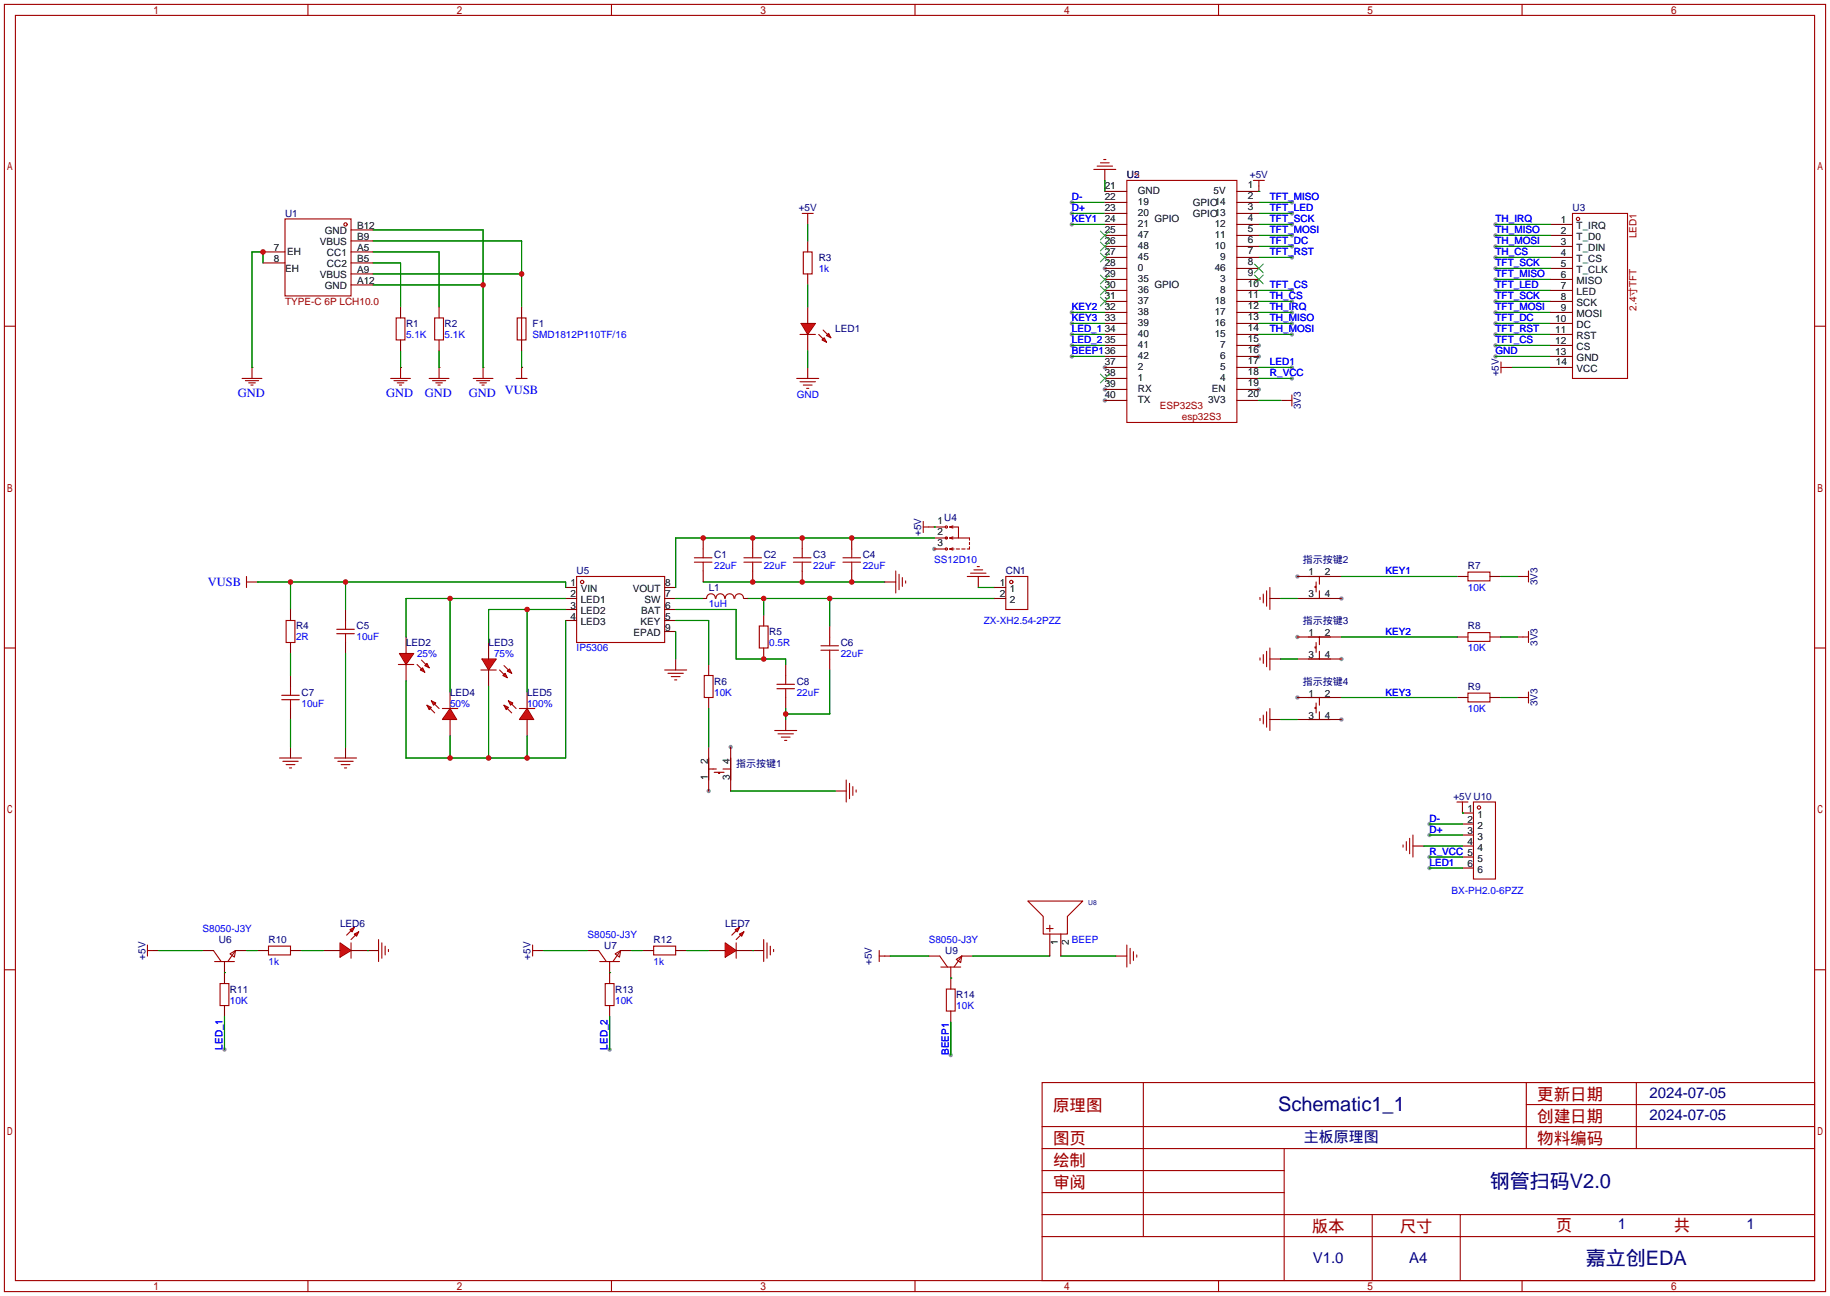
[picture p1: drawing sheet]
<svg xmlns="http://www.w3.org/2000/svg" width="422mm" height="299mm" viewBox="0 0 422 299" stroke-linecap="round" stroke-linejoin="round" font-family="sans-serif">
<g fill="#999">
<circle cx="215.6" cy="126.7" r=".51"/>
<circle cx="299.5" cy="133.1" r=".51"/>
<circle cx="309.6" cy="138.2" r=".51"/>
<circle cx="299.5" cy="147.1" r=".51"/>
<circle cx="309.6" cy="152.1" r=".51"/>
<circle cx="299.5" cy="161" r=".51"/>
<circle cx="309.6" cy="166.1" r=".51"/>
<circle cx="290.6" cy="79.8" r=".51"/>
<circle cx="290.6" cy="82.3" r=".51"/>
<circle cx="290.6" cy="89.9" r=".51"/>
<circle cx="255" cy="62" r=".51"/>
<circle cx="255" cy="84.8" r=".51"/>
<circle cx="255" cy="89.9" r=".51"/>
<circle cx="255" cy="92.5" r=".51"/>
<circle cx="163.6" cy="182.6" r=".51"/>
<circle cx="168.7" cy="172.5" r=".51"/>
<circle cx="345.2" cy="64.5" r=".51"/>
<circle cx="345.2" cy="67.1" r=".51"/>
<circle cx="345.2" cy="69.6" r=".51"/>
<circle cx="345.2" cy="72.1" r=".51"/>
<circle cx="345.2" cy="74.7" r=".51"/>
<circle cx="345.2" cy="77.2" r=".51"/>
<circle cx="345.2" cy="79.8" r=".51"/>
<circle cx="345.2" cy="82.3" r=".51"/>
<circle cx="247.4" cy="46.7" r=".51"/>
<circle cx="247.4" cy="49.3" r=".51"/>
<circle cx="298.2" cy="56.9" r=".51"/>
<circle cx="298.2" cy="54.4" r=".51"/>
<circle cx="298.2" cy="51.8" r=".51"/>
<circle cx="298.2" cy="49.3" r=".51"/>
<circle cx="298.2" cy="46.7" r=".51"/>
<circle cx="298.2" cy="59.4" r=".51"/>
<circle cx="140.7" cy="242.3" r=".51"/>
<circle cx="51.8" cy="242.3" r=".51"/>
<circle cx="247.4" cy="51.8" r=".51"/>
<circle cx="329.9" cy="197.9" r=".51"/>
<circle cx="329.9" cy="200.4" r=".51"/>
<circle cx="329.9" cy="190.2" r=".51"/>
<circle cx="329.9" cy="192.8" r=".51"/>
<circle cx="219.5" cy="243.6" r=".51"/>
<circle cx="298.2" cy="67.1" r=".51"/>
<circle cx="298.2" cy="87.4" r=".51"/>
<circle cx="298.2" cy="84.8" r=".51"/>
<circle cx="247.4" cy="77.2" r=".51"/>
<circle cx="247.4" cy="82.3" r=".51"/>
<circle cx="247.4" cy="79.8" r=".51"/>
<circle cx="247.4" cy="72.1" r=".51"/>
<circle cx="247.4" cy="74.7" r=".51"/>
<circle cx="345.2" cy="59.4" r=".51"/>
<circle cx="298.2" cy="69.6" r=".51"/>
<circle cx="345.2" cy="62" r=".51"/>
<circle cx="345.2" cy="54.4" r=".51"/>
<circle cx="345.2" cy="56.9" r=".51"/>
<circle cx="345.2" cy="51.8" r=".51"/>
<circle cx="298.2" cy="72.1" r=".51"/>
<circle cx="298.2" cy="74.7" r=".51"/>
<circle cx="298.2" cy="77.2" r=".51"/>
</g>
<g fill="none" stroke="#a10000" stroke-width=".25">
<path d="M1 1h420.4v297.2h-420.4zM3.6 3.6h415.2v292.1h-415.2zM71.1 1v2.6M141.1 1v2.6M211.2 1v2.6M281.3 1v2.6M351.3 1v2.6M1 75.3h2.6M418.8 75.3h2.6M56.9 134.4h2.5M56.9 133.1v2.5M133.1 133.1h20.3v15.2h-20.3z"/>
<path d="M1 149.6h2.6M67.1 158.5v2M77.7 146.3h4.1M77.7 145.3h4.1M79.8 143.3v2M79.8 146.3v2M91.9 153.4h3.6M162.6 156h2v5h-2zM179.3 159h4.1M179.3 158h4.1M181.4 156v2M181.4 159v2"/>
<path d="M418.8 149.6h2.6M65 161.5h4.1M65 160.5h4.1M67.1 161.5v2.1M1 223.9h2.6M418.8 223.9h2.6M240.5 249.9h178.3v45.8h-178.3zM263.9 249.9v35.6M352.3 249.9v15.3M352.3 255h66.5M377.7 249.9v15.3M240.5 270.3h55.9"/>
<path d="M240.5 265.2h178.3M240.5 275.3h55.9M240.5 260.1h178.3M296.4 265.2v30.5M71.1 295.7v2.5M141.1 295.7v2.5M211.2 295.7v2.5M240.5 285.5h178.3M240.5 280.4h178.3M281.3 295.7v2.5M316.7 280.4v15.3M337.1 280.4v15.3"/>
<path d="M351.3 295.7v2.5"/>
<circle cx="134.4" cy="134.4" r=".38"/>
</g>
<path d="M345.2 64.5h12.7M345.2 67.1h12.7M345.2 69.6h12.7M345.2 72.1h12.7M345.2 74.7h12.7M345.2 77.2h12.7M345.2 79.8h12.7M345.2 82.3h12.7M349 84.8h8.9M59.4 134.4h71.2v1.2M67.1 134.4v6.3M79.8 134.4v6.3" fill="none" stroke="#008700" stroke-width=".25"/>
<g fill="none" stroke="#870000" stroke-width=".25">
<path d="M59.4 134.4h.1M130.6 135.6h2.5M130.6 138.2h2.5M153.4 135.6h2.6M153.4 138.2h2.6M67.1 156v2.5M79.8 140.7v2.6M79.8 148.3v2.6M130.6 140.7h2.5M130.6 143.3h2.5M153.4 140.7h2.6M153.4 143.3h2.6"/>
<path d="M153.4 145.8h2.6M163.6 153.4v2.6M181.4 153.4v2.6M67.1 163.6v2.5M163.6 161v2.6M181.4 161v2.6"/>
</g>
<g fill="#f00" stroke="#a10000" stroke-width=".25">
<path d="M92.2 150.9h3.3l-1.8 2.5z"/>
<path d="M98.6 153.2l.5 1-1.1-.5z"/>
<path d="M97 154.7l.5-.5 .5 1z"/>
</g>
<path d="M96.3 153.4l1 1M97.3 152.4l1 1M102.1 163.6h3.6" fill="none" stroke="#a10000" stroke-width=".25"/>
<path d="M93.7 147.1v3.8M93.7 153.4v3.8" fill="none" stroke="#870000" stroke-width=".25"/>
<g fill="#f00" stroke="#a10000" stroke-width=".25">
<path d="M103.9 163.6l1.5 2.5h-3.3z"/>
<path d="M98.6 162.8l1 .5-.5 .5z"/>
<path d="M99.6 161.8l1 .5-.5 .5z"/>
</g>
<path d="M111 154.7h3.6M99.3 163.6l1 1M100.3 162.6l1 1" fill="none" stroke="#a10000" stroke-width=".25"/>
<path d="M103.9 159.8v3.8M103.9 166.1v3.8" fill="none" stroke="#870000" stroke-width=".25"/>
<g fill="#f00" stroke="#a10000" stroke-width=".25">
<path d="M111.3 152.1h3.3l-1.8 2.6z"/>
<path d="M117.6 154.4l.5 1-1-.5z"/>
<path d="M116.1 156l.5-.6 .5 1.1z"/>
</g>
<path d="M115.3 154.7l1 1M116.3 153.7l1 1M119.9 163.6h3.5" fill="none" stroke="#a10000" stroke-width=".25"/>
<path d="M112.8 148.3v3.8M112.8 154.7v3.8" fill="none" stroke="#870000" stroke-width=".25"/>
<g fill="#f00" stroke="#a10000" stroke-width=".25">
<path d="M121.7 163.6l1.5 2.5h-3.3z"/>
<path d="M116.3 162.8l1 .5-.5 .5z"/>
<path d="M117.3 161.8l1.1 .5-.5 .5z"/>
</g>
<g fill="none" stroke="#a10000" stroke-width=".25">
<path d="M252.5 39.1h5.1M253.2 38.4h3.6M254 37.6h2M254.8 36.8h.5M185.4 58.2h2.1v5h-2.1zM289.3 41.7h2.5M290.6 41.7v1.2M363 49.3h12.7v38.1h-12.7zM91.4 73.4h2.1v5.1h-2.1zM100.3 73.4h2.1v5.1h-2.1zM119.4 73.4h2v5.1h-2zM120.4 73.4v5.1"/>
<path d="M184.7 77.2h3.5M55.9 87.4h4.6M56.6 87.9h3.1M57.4 88.4h1.5M57.9 88.9h.5M58.2 84.8v2.6M90.2 87.4h4.5M90.9 87.9h3.1M91.7 88.4h1.5M92.2 88.9h.5M92.5 84.8v2.6M99.1 87.4h4.5"/>
<path d="M99.8 87.9h3.1M100.6 88.4h1.5M101.1 88.9h.5M101.3 84.8v2.6M109.2 87.4h4.6M110 87.9h3M110.7 88.4h1.6M111.3 88.9h.5M111.5 84.8v2.6M119.1 87.4h2.6M120.4 84.8v2.6M183.1 129.8h4.1"/>
<path d="M183.1 128.8h4.1M185.2 126.7v2.1M185.2 129.8v2M194.6 129.8h4M194.6 128.8h4M196.6 126.7v2.1M196.6 129.8v2M206.8 131.8v5.1M207.5 132.6v3.5M208.3 133.3v2.1M209 134.1v.5M219.2 121.7h2v2.5h-2"/>
<path d="M219.2 126.7h1M219.2 121.7l.8 .2M219.2 124.2l.8 .3M219.2 126.7l.8 .3M220 121.4l-.8 .3M220 124l-.8 .2M220 126.5l-.8 .2M220.7 126.7h.8M221.2 124.2h2.6v.5M222 126.7h.8M223.3 133.1h5M223.8 125.2v.5"/>
<path d="M223.8 126.2v.5h-.5M224 132.3h3.6M224.8 131.6h2M225.6 130.8h.5M290.8 137.9v.5M291.6 137.2v2M292.4 136.4v3.6M293.1 135.6v5.1M302 133.1h5.1M302 138.2h5.1M303.8 135.4h-.3v.2h.3M303.8 134.4v2.3"/>
<path d="M304.5 133.1v1.8M304.5 136.4v1.8M338.8 132.1h5.1v2h-5.1zM351.5 133.1h1.3M352.8 131.8v2.6M153.4 154.7h5.1M154.2 155.4h3.5M154.9 156.2h2.1M155.7 157h.5M64.5 175h5.1M65.3 175.8h3.5M66 176.5h2.1"/>
<path d="M66.8 177.3h.5M77.2 175h5.1M78 175.8h3.5M78.7 176.5h2.1M79.5 177.3h.5M117.1 163.6l1 1M118.1 162.6l1 1M178.8 168.7h5.1M179.6 169.4h3.5M180.3 170.2h2.1M181.1 170.9h.5M195.3 180.1v5.1"/>
<path d="M196.1 180.8v3.6M196.8 181.6v2M197.6 182.4v.5"/>
<circle cx="364.2" cy="50.5" r=".38"/>
<circle cx="218.4" cy="121.7" r=".25"/>
<circle cx="218.4" cy="126.7" r=".25"/>
<circle cx="218.4" cy="124.2" r=".25"/>
</g>
<g fill="none" stroke="#870000" stroke-width=".25">
<path d="M255 39.1v2.6M186.4 55.6v2.6M290.6 42.9v1.3M357.9 51.8h5.1M357.9 54.4h5.1M357.9 56.9h5.1M357.9 59.4h5.1M92.5 70.9v2.5M92.5 78.5v2.5M101.3 70.9v2.5M101.3 78.5v2.5M120.4 70.9v2.5"/>
<path d="M120.4 78.5v2.5M186.4 63.2v2.6M357.9 62h5.1M357.9 64.5h5.1M357.9 67.1h5.1M357.9 69.6h5.1M357.9 72.1h5.1M357.9 74.7h5.1M357.9 77.2h5.1M357.9 79.8h5.1M58.2 84.8h.1M92.5 84.8h.1"/>
<path d="M101.3 84.8h.1M111.5 84.8h.1M120.4 84.8h.1M357.9 82.3h5.1M357.9 84.8h5.1M185.2 124.2v2.5M185.2 131.8v2.6M196.6 124.2v2.5M196.6 131.8v2.6M204.2 134.4h2.6M215.6 121.7h2.6M215.6 124.2h3.1"/>
<path d="M215.6 126.7h2.6M225.8 133.1v2.5M293.1 138.2h2.6M299.5 133.1h10.1M299.5 138.2h10.1M336.3 133.1h2.5M343.9 133.1h2.6M350.3 133.1h1.2M121.7 159.8v3.8M156 152.1v2.6M67.1 172.5v2.5M79.8 172.5v2.5"/>
<path d="M121.7 166.1v3.8M181.4 166.1v2.6M192.8 182.6h2.5"/>
</g>
<g fill="none" stroke="#008700" stroke-width=".25">
<path d="M86.1 53.1h25.4v31.7M86.1 58.2h15.2v12.7M86.1 55.6h34.3v15.3M247.4 46.7h7.6M247.4 49.3h7.6M255 41.7v2.5M290.6 46.7h7.6M290.6 49.3h7.6M290.6 56.9h7.6M290.6 54.4h7.6M290.6 51.8h7.6M290.6 59.4h7.6"/>
<path d="M60.7 60.7v-2.5h-2.5v26.6M86.1 65.8h25.4M86.1 60.7h6.4v10.2M86.1 63.2h34.3M92.5 81v3.8M101.3 81v3.8M120.4 81v3.8M103.9 138.2v21.6M130.6 138.2h-36.9v8.9M156 138.2h6.3M162.3 134.4h41.9M225.8 135.6h3.8"/>
<path d="M309.6 133.1h26.7M346.5 133.1h3.8M79.8 150.9v21.6M112.8 158.5v16.5M121.7 140.7v19.1M130.6 143.3v31.7h-36.9v-17.8M130.6 140.7h-17.8v7.6M156 145.8v6.3M156 143.3h7.6v10.1M67.1 166.1v6.4M103.9 169.9v5.1M121.7 169.9v5.1"/>
<path d="M168.7 182.6h24.1"/>
</g>
<g fill="#f00" stroke="#a10000" stroke-width=".25">
<path d="M184.9 74.7h3.3l-1.8 2.5z"/>
<path d="M190.8 77.5l.5-.5 .5 1z"/>
<path d="M189.7 78.5l.5-.5 .6 1z"/>
</g>
<g fill="none" stroke="#a10000" stroke-width=".25">
<path d="M185.2 49.3h2.5M186.4 49.3v1.2M189 77.2l1 1M190 76.2l1 1M183.9 87.4h5.1M184.7 88.1h3.5M185.4 88.9h2.1M186.2 89.7h.5M290.8 151.9v.5M291.6 151.1v2.1M292.4 150.4v3.5M293.1 149.6v5.1"/>
<path d="M302 147.1h5.1M302 152.1h5.1M303.8 149.4h-.3v.2h.3M303.8 148.3v2.3M304.5 147.1v1.7M304.5 150.4v1.7M338.8 146h5.1v2.1h-5.1zM351.5 147.1h1.3M352.8 145.8v2.5M352.8 159.8v2.5M290.8 165.9v.5M291.6 165.1v2"/>
<path d="M292.4 164.3v3.6M293.1 163.6v5.1M302 161h5.1M302 166.1h5.1M303.8 163.3h-.3v.3h.3M303.8 162.3v2.3M304.5 161v1.8M304.5 164.3v1.8M338.8 160h5.1v2.1h-5.1zM351.5 161h1.3M34 218.2v2.5M34 219.5h1.3"/>
<path d="M49.3 219.5l1.8 2.5M54.4 219.5l-1.8 2.5M62 218.4h5.1v2.1h-5.1zM81 217.7v3.5M49.5 222h4.6M53.1 220.2l1.3-.7-.3 1.5z"/>
</g>
<g fill="none" stroke="#870000" stroke-width=".25">
<path d="M186.4 50.5v1.3M186.4 70.9v3.8M186.4 77.2v3.8M186.4 84.8v2.6M293.1 152.1h2.6M299.5 147.1h10.1M299.5 152.1h10.1M336.3 147.1h2.5M343.9 147.1h2.6M350.3 147.1h1.2M293.1 166.1h2.6M299.5 161h10.1"/>
<path d="M299.5 166.1h10.1M336.3 161h2.5M343.9 161h2.6M350.3 161h1.2M35.3 219.5h1.3M46.7 219.5h2.6M54.4 219.5h2.5M59.4 219.5h2.6M67.1 219.5h2.5M51.8 222v2.5"/>
</g>
<path d="M186.4 51.8v3.8M186.4 65.8v5.1M186.4 81v3.8M295.7 152.1h3.8M309.6 147.1h26.7M346.5 147.1h3.8M295.7 166.1h3.8M309.6 161h26.7M346.5 161h3.8M36.6 219.5h10.1" fill="none" stroke="#008700" stroke-width=".25"/>
<g fill="#f00" stroke="#a10000" stroke-width=".25">
<path d="M78.5 217.7l2.5 1.8-2.5 1.5z"/>
<path d="M80.8 214.6l1-.5-.5 1z"/>
<path d="M81.8 215.6l1-.5-.5 1.1z"/>
</g>
<g fill="none" stroke="#a10000" stroke-width=".25">
<path d="M81 214.9l-1 1M82 215.9l-1 1M87.4 216.9v5.1M88.1 217.7v3.5M88.9 218.4v2.1M89.7 219.2v.5M122.9 218.2v2.5M122.9 219.5h1.3M138.2 219.5l1.8 2.5M143.3 219.5l-1.8 2.5M150.9 218.4h5.1v2.1h-5.1zM169.9 217.7v3.5"/>
<path d="M138.4 222h4.6M142 220.2l1.3-.7-.3 1.5z"/>
</g>
<path d="M74.7 219.5h3.8M81 219.5h6.4M124.2 219.5h1.3M135.6 219.5h2.6M143.3 219.5h2.5M148.3 219.5h2.6M156 219.5h2.5M140.7 222v2.5" fill="none" stroke="#870000" stroke-width=".25"/>
<path d="M56.9 219.5h2.5M69.6 219.5h5.1M84.8 219.5h.1M125.5 219.5h10.1" fill="none" stroke="#008700" stroke-width=".25"/>
<g fill="#f00" stroke="#a10000" stroke-width=".25">
<path d="M167.4 217.7l2.5 1.8-2.5 1.5z"/>
<path d="M169.7 214.6l1-.5-.5 1z"/>
<path d="M170.7 215.6l1-.5-.5 1.1z"/>
</g>
<g fill="none" stroke="#a10000" stroke-width=".25">
<path d="M65.8 50.5h15.2v17.8h-15.2zM260.1 41.7h25.4v55.8h-25.4zM296.9 92.5h1.3M298.2 91.2v2.5M346.5 83.6v2.5M346.5 84.8h1.2M160.3 129.8h4M160.3 128.8h4M162.3 126.7v2.1M162.3 129.8v2M163.1 138.2a1.01 1.01 0 0 1 1-1.1 1.01 1.01 0 0 1 1 1.1M165.3 138.2a1.01 1.01 0 0 1 1-1.1 1.01 1.01 0 0 1 1 1.1"/>
<path d="M167.4 138.2a1.01 1.01 0 0 1 1-1.1 1.01 1.01 0 0 1 1 1.1M169.6 138.2a1.01 1.01 0 0 1 1-1.1 1.01 1.01 0 0 1 1 1.1M171.7 129.8h4.1M171.7 128.8h4.1M173.7 126.7v2.1M173.7 129.8v2M213.1 120.4v2.5M213.1 121.7h1.3M232.2 133.1h5v7.6h-5zM66 143.3h2.1v5h-2.1zM175.3 144.5h2v5.1h-2zM189.5 150.1h4"/>
<path d="M189.5 149.1h4M191.5 147.1v2M191.5 150.1v2M163.6 175v5.1M163.6 177.5h1.8M164.8 178.3h2.3M165.9 178.3v.3h.2v-.3M166.9 177.5h1.8M168.7 175v5.1M323.8 195.1v.5M324.6 194.3v2M325.4 193.5v3.6"/>
<path d="M326.1 192.8v5.1M336.3 185.2h2.5M337.6 185.2v1.2M340.1 185.2h5.1v17.7h-5.1zM169.9 214.9l-1 1M170.9 215.9l-1 1M176.3 216.9v5.1M177 217.7v3.5M177.8 218.4v2.1M178.6 219.2v.5M202.9 219.5v2.5M237.2 208h12.7l-3.5 3.6v4h-5.6v-4z"/>
<path d="M241.6 214.4h1.5M242.3 213.6v1.5M260.1 218.2v5.1M260.9 218.9v3.6M261.6 219.7v2M50.8 227.1h2v5.1h-2zM139.7 227.1h2v5.1h-2zM202.9 220.7h1.3M216.9 220.7l1.8 2.6M217.2 223.3h4.5M218.4 228.3h2.1v5.1h-2.1zM220.7 221.5l1.3-.8-.3 1.5z"/>
<path d="M222 220.7l-1.8 2.6M262.4 220.5v.5"/>
<circle cx="79.8" cy="51.8" r=".38"/>
<circle cx="233.4" cy="134.4" r=".38"/>
<circle cx="341.4" cy="186.4" r=".38"/>
</g>
<g fill="none" stroke="#870000" stroke-width=".25">
<path d="M60.7 58.2h5.1M81 58.2h5.1M81 55.6h5.1M81 53.1h5.1M255 44.2h5.1M255 46.7h5.1M255 49.3h5.1M255 51.8h5.1M255 54.4h5.1M255 56.9h5.1M255 59.4h5.1M285.5 44.2h5.1"/>
<path d="M285.5 46.7h5.1M285.5 49.3h5.1M285.5 51.8h5.1M285.5 54.4h5.1M285.5 56.9h5.1M285.5 59.4h5.1M60.7 60.7h5.1M81 65.8h5.1M81 63.2h5.1M81 60.7h5.1M255 62h5.1M255 64.5h5.1"/>
<path d="M255 67.1h5.1M255 69.6h5.1M255 72.1h5.1M255 74.7h5.1M255 77.2h5.1M255 79.8h5.1M285.5 62h5.1M285.5 64.5h5.1M285.5 67.1h5.1M285.5 69.6h5.1M285.5 72.1h5.1M285.5 74.7h5.1"/>
<path d="M285.5 77.2h5.1M285.5 79.8h5.1M255 82.3h5.1M255 84.8h5.1M255 87.4h5.1M255 89.9h5.1M255 92.5h5.1M285.5 82.3h5.1M285.5 84.8h5.1M285.5 87.4h5.1M285.5 89.9h5.1M285.5 92.5h5.1"/>
<path d="M295.7 92.5h1.2M347.7 84.8h1.3M162.3 124.2v2.5M162.3 131.8v2.6M162.3 138.2h.8M171.7 138.2h.8M173.7 124.2v2.5M173.7 131.8v2.6M214.4 121.7h1.2M229.6 138.2h2.6M229.6 135.6h2.6M67.1 140.7v2.6"/>
<path d="M67.1 148.3v2.6M176.3 142v2.5M176.3 149.6v2.5M191.5 144.5v2.6M191.5 152.1v2.6M163.6 172.5v10.1M168.7 172.5v10.1M326.1 195.3h2.6M337.6 186.4v1.3h2.5M337.6 190.2h2.5M337.6 192.8h2.5M337.6 195.3h2.5"/>
<path d="M337.6 197.9h2.5M163.6 219.5h3.8M169.9 219.5h6.4M242.3 215.6v5.1M244.9 215.6v5.1M337.6 200.4h2.5M51.8 224.5v2.6M51.8 232.2v2.5M140.7 224.5v2.6M140.7 232.2v2.5M204.2 220.7h1.3M214.4 220.7h2.5"/>
<path d="M219.5 223.3v5M219.5 233.4v2.6M222 220.7h2.5M257.6 220.7h2.5"/>
</g>
<g fill="none" stroke="#008700" stroke-width=".25">
<path d="M247.4 51.8h7.6M290.6 44.2h.1M345.2 51.8h12.7M345.2 59.4h12.7M345.2 54.4h12.7M345.2 56.9h12.7M247.4 77.2h7.6M247.4 79.8h7.6M247.4 72.1h7.6M247.4 74.7h7.6M290.6 67.1h7.6M290.6 77.2h7.6"/>
<path d="M290.6 72.1h7.6M290.6 74.7h7.6M290.6 69.6h7.6M345.2 62h12.7M247.4 82.3h7.6M290.6 87.4h7.6M290.6 84.8h7.6M290.6 92.5h5.1M172.5 138.2h57.1M176.3 138.2v3.8M191.5 138.2v6.3M215.6 121.7h.1"/>
<path d="M215.6 124.2h-59.6v11.4M295.7 138.2h3.8M67.1 150.9v5.1M156 140.7h13.9v11.4h11.5v1.3M191.5 154.7v10.1h-10.1M163.6 163.6v8.9M181.4 163.6v2.5M328.7 195.3h8.9M329.9 197.9h7.7M329.9 190.2h7.7M329.9 192.8h7.7M337.6 187.7h.1"/>
<path d="M145.8 219.5h2.5M158.5 219.5h5.1M173.7 219.5h.1M329.9 200.4h7.7M51.8 224.5h.1M51.8 234.7v7.6M140.7 224.5h.1M140.7 234.7v7.6M205.5 220.7h8.9M219.5 225.8h.1M219.5 236v7.6M224.5 220.7h17.8"/>
<path d="M244.9 220.7h12.7"/>
</g>
<g fill="none" stroke="#3c3" stroke-width=".25">
<path d="M254 53.3l2 2.1M254 55.9l2 2M254 58.4l2 2.1M256 53.3l-2 2.1M256 55.9l-2 2M256 58.4l-2 2.1M254 63.5l2 2M254 66l2 2.1M254 68.6l2 2M256 63.5l-2 2M256 66l-2 2.1M256 68.6l-2 2"/>
<path d="M289.6 61l2 2M289.6 63.5l2 2M291.6 61l-2 2M291.6 63.5l-2 2M254 86.4l2 2M256 86.4l-2 2"/>
</g>
<g fill="#c00">
<circle cx="79.8" cy="134.4" r=".63"/>
<circle cx="67.1" cy="134.4" r=".63"/>
<circle cx="103.9" cy="175" r=".63"/>
<circle cx="112.8" cy="175" r=".63"/>
<circle cx="121.7" cy="175" r=".63"/>
<circle cx="121.7" cy="140.7" r=".63"/>
<circle cx="196.6" cy="134.4" r=".63"/>
<circle cx="185.2" cy="134.4" r=".63"/>
<circle cx="173.7" cy="134.4" r=".63"/>
<circle cx="103.9" cy="138.2" r=".63"/>
<circle cx="111.5" cy="65.8" r=".63"/>
<circle cx="120.4" cy="63.2" r=".63"/>
<circle cx="60.7" cy="58.2" r=".63"/>
<circle cx="176.3" cy="152.1" r=".63"/>
<circle cx="191.5" cy="138.2" r=".63"/>
<circle cx="176.3" cy="138.2" r=".63"/>
<circle cx="181.4" cy="164.8" r=".63"/>
<circle cx="162.3" cy="124.2" r=".63"/>
<circle cx="196.6" cy="124.2" r=".63"/>
<circle cx="185.2" cy="124.2" r=".63"/>
<circle cx="173.7" cy="124.2" r=".63"/>
</g>
<g font-size="4.6" fill="#000080">
<text x="295" y="256.4">Schematic1_1</text>
<text x="343.9" y="274.2">钢管扫码V2.0</text>
<text x="366" y="292">嘉立创EDA</text>
</g>
<g font-size="3.8" fill="#a00000">
<text x="243.1" y="256.5">原理图</text>
<text x="354.8" y="254">更新日期</text>
<text x="354.8" y="259.1">创建日期</text>
<text x="243.1" y="269.2">绘制</text>
<text x="243.1" y="264.2">图页</text>
<text x="354.8" y="264.2">物料编码</text>
<text x="243.1" y="274.3">审阅</text>
<text x="302.8" y="284.5">版本</text>
<text x="323.1" y="284.5">尺寸</text>
<text x="359.2" y="284.2">页</text>
<text x="386.3" y="284.2">共</text>
</g>
<g font-size="3.5" fill="#000080">
<text x="380.7" y="253.5">2024-07-05</text>
<text x="301" y="263.7">主板原理图</text>
<text x="380.7" y="258.6">2024-07-05</text>
<text x="373.4" y="283.7">1</text>
<text x="403.2" y="283.7">1</text>
<text x="303" y="291.6">V1.0</text>
<text x="325.3" y="291.6">A4</text>
</g>
<g font-size="2.9" fill="#00f">
<text x="54.9" y="91.8">GND</text>
<text x="89.2" y="91.8">GND</text>
<text x="98" y="91.8">GND</text>
<text x="108.2" y="91.8">GND</text>
<text x="116.6" y="91">VUSB</text>
<text x="48" y="135.4">VUSB</text>
</g>
<g font-size="2.3" fill="#a00000">
<text x="260.1" y="41.2">U5</text>
<text x="377.7" y="55.1" transform="rotate(-90 377.7 55.1)">LED1</text>
<text x="65.8" y="70.4">TYPE-C 6P LCH10.0</text>
<text x="377.7" y="71.7" transform="rotate(-90 377.7 71.7)">2.4寸TFT</text>
<text x="267.7" y="94.5">ESP32S3</text>
<text x="272.8" y="97.1">esp32S3</text>
</g>
<g font-size="2.3" fill="#000080">
<text x="260.1" y="41.2">U2</text>
<text x="288.5" y="41.1">+5V</text>
<text x="65.8" y="50.1">U1</text>
<text x="184.4" y="48.7">+5V</text>
<text x="363" y="48.8">U3</text>
<text x="189" y="60.2">R3</text>
<text x="93.7" y="75.5">R1</text>
<text x="102.6" y="75.5">R2</text>
<text x="122.9" y="75.5">F1</text>
<text x="192.8" y="76.8">LED1</text>
<text x="346" y="86.9" transform="rotate(-90 346 86.9)">+5V</text>
<text x="300.3" y="94.5" transform="rotate(-90 300.3 94.5)">3V3</text>
<text x="212.6" y="123.8" transform="rotate(-90 212.6 123.8)">+5V</text>
<text x="217.9" y="120.2">U4</text>
<text x="164.8" y="128.8">C1</text>
<text x="176.3" y="128.8">C2</text>
<text x="187.7" y="128.8">C3</text>
<text x="199.1" y="128.8">C4</text>
<text x="300.7" y="130.1">指示按键2</text>
<text x="338.8" y="131.4">R7</text>
<text x="133.1" y="132.6">U5</text>
<text x="163.6" y="136.4">L1</text>
<text x="232.2" y="132.6">CN1</text>
<text x="354.9" y="135.1" transform="rotate(-90 354.9 135.1)">3V3</text>
<text x="68.3" y="145.3">R4</text>
<text x="82.3" y="145.3">C5</text>
<text x="93.7" y="149.1">LED2</text>
<text x="112.8" y="149.1">LED3</text>
<text x="177.5" y="146.6">R5</text>
<text x="194.1" y="149.1">C6</text>
<text x="300.7" y="144.1">指示按键3</text>
<text x="338.8" y="145.3">R8</text>
<text x="354.9" y="149.1" transform="rotate(-90 354.9 149.1)">3V3</text>
<text x="69.6" y="160.6">C7</text>
<text x="103.9" y="160.6">LED4</text>
<text x="121.7" y="160.6">LED5</text>
<text x="164.8" y="158">R6</text>
<text x="183.9" y="158">C8</text>
<text x="300.7" y="158">指示按键4</text>
<text x="338.8" y="159.3">R9</text>
<text x="354.9" y="163.1" transform="rotate(-90 354.9 163.1)">3V3</text>
<text x="169.9" y="177.1">指示按键1</text>
<text x="335.5" y="184.6">+5V U10</text>
<text x="78.5" y="213.9">LED6</text>
<text x="167.4" y="213.9">LED7</text>
<text x="33.6" y="221.5" transform="rotate(-90 33.6 221.5)">+5V</text>
<text x="50.5" y="217.7">U6</text>
<text x="62" y="217.7">R10</text>
<text x="122.5" y="221.5" transform="rotate(-90 122.5 221.5)">+5V</text>
<text x="139.4" y="219">U7</text>
<text x="150.9" y="217.7">R12</text>
<text x="218.2" y="220.3">U9</text>
<text x="201.2" y="222.8" transform="rotate(-90 201.2 222.8)">+5V</text>
<text x="53.1" y="229.2">R11</text>
<text x="142" y="229.2">R13</text>
<text x="220.7" y="230.4">R14</text>
</g>
<g font-size="2.3" fill="#00f">
<text x="247.4" y="46.3">D-</text>
<text x="293.1" y="46.3">TFT_MISO</text>
<text x="247.4" y="48.8">D+</text>
<text x="247.4" y="51.4">KEY1</text>
<text x="293.1" y="53.9">TFT_MOSI</text>
<text x="293.1" y="51.4">TFT_SCK</text>
<text x="293.1" y="48.8">TFT_LED</text>
<text x="345.2" y="53.9">TH_MISO</text>
<text x="345.2" y="51.4">TH_IRQ</text>
<text x="293.1" y="56.4">TFT_DC</text>
<text x="293.1" y="59">TFT_RST</text>
<text x="345.2" y="59">TH_CS</text>
<text x="345.2" y="56.4">TH_MOSI</text>
<text x="189" y="62.8">1k</text>
<text x="345.2" y="64.1">TFT_MISO</text>
<text x="345.2" y="61.5">TFT_SCK</text>
<text x="247.4" y="71.7">KEY2</text>
<text x="293.1" y="66.6">TFT_CS</text>
<text x="293.1" y="69.1">TH_CS</text>
<text x="293.1" y="71.7">TH_IRQ</text>
<text x="345.2" y="66.6">TFT_LED</text>
<text x="345.2" y="69.1">TFT_SCK</text>
<text x="345.2" y="71.7">TFT_MOSI</text>
<text x="247.4" y="76.8">LED_1</text>
<text x="247.4" y="74.2">KEY3</text>
<text x="293.1" y="74.2">TH_MISO</text>
<text x="293.1" y="76.8">TH_MOSI</text>
<text x="345.2" y="74.2">TFT_DC</text>
<text x="345.2" y="76.8">TFT_RST</text>
<text x="93.7" y="78">5.1K</text>
<text x="102.6" y="78">5.1K</text>
<text x="122.9" y="78">SMD1812P110TF/16</text>
<text x="247.4" y="81.8">BEEP136</text>
<text x="247.4" y="79.3">LED_2</text>
<text x="345.2" y="79.3">TFT_CS</text>
<text x="345.2" y="81.8">GND</text>
<text x="293.1" y="86.9">R_VCC</text>
<text x="293.1" y="84.4">LED1</text>
<text x="183.9" y="92">GND</text>
<text x="164.8" y="131.4">22uF</text>
<text x="176.3" y="131.4">22uF</text>
<text x="187.7" y="131.4">22uF</text>
<text x="199.1" y="131.4">22uF</text>
<text x="215.6" y="130.1">SS12D10</text>
<text x="319.8" y="132.6">KEY1</text>
<text x="338.8" y="136.4">10K</text>
<text x="163.6" y="140.3">1uH</text>
<text x="68.3" y="147.9">2R</text>
<text x="82.3" y="147.9">10uF</text>
<text x="177.5" y="149.1">0.5R</text>
<text x="227.1" y="144.1">ZX-XH2.54-2PZZ</text>
<text x="319.8" y="146.6">KEY2</text>
<text x="96.3" y="151.7">25%</text>
<text x="114" y="151.7">75%</text>
<text x="133.1" y="150.4">IP5306</text>
<text x="194.1" y="151.7">22uF</text>
<text x="338.8" y="150.4">10K</text>
<text x="164.8" y="160.6">10K</text>
<text x="183.9" y="160.6">22uF</text>
<text x="319.8" y="160.6">KEY3</text>
<text x="69.6" y="163.1">10uF</text>
<text x="103.9" y="163.1">50%</text>
<text x="121.7" y="163.1">100%</text>
<text x="338.8" y="164.4">10K</text>
<text x="329.9" y="189.8">D-</text>
<text x="329.9" y="197.4">R_VCC 5</text>
<text x="329.9" y="192.3">D+</text>
<text x="329.9" y="199.9">LED1</text>
<text x="335" y="206.3">BX-PH2.0-6PZZ</text>
<text x="46.7" y="215.2">S8050-J3Y</text>
<text x="135.6" y="216.5">S8050-J3Y</text>
<text x="214.4" y="217.7">S8050-J3Y</text>
<text x="247.4" y="217.7">BEEP</text>
<text x="62" y="222.8">1k</text>
<text x="150.9" y="222.8">1k</text>
<text x="53.1" y="231.7">10K</text>
<text x="142" y="231.7">10K</text>
<text x="220.7" y="233">10K</text>
<text x="51.4" y="242.3" transform="rotate(-90 51.4 242.3)">LED_1</text>
<text x="140.3" y="242.3" transform="rotate(-90 140.3 242.3)">LED_2</text>
<text x="219" y="243.6" transform="rotate(-90 219 243.6)">BEEP1</text>
</g>
<g font-size="2.3">
<text x="255" y="43.7">21</text>
<text x="255" y="46.3">22</text>
<text x="262.6" y="44.9">GND</text>
<text x="262.6" y="47.4">19</text>
<text x="275.3" y="47.5">GPIO14</text>
<text x="280.1" y="44.9">5V</text>
<text x="288" y="43.5">1</text>
<text x="288" y="46">2</text>
<text x="82.4" y="52.9">B12</text>
<text x="255" y="48.8">23</text>
<text x="255" y="51.4">24</text>
<text x="255" y="53.9">25</text>
<text x="262.6" y="50">20</text>
<text x="262.6" y="52.5">21</text>
<text x="266.4" y="51.4">GPIO</text>
<text x="275.3" y="50.1">GPIO13</text>
<text x="280.4" y="52.5">12</text>
<text x="288" y="48.6">3</text>
<text x="288" y="51.1">4</text>
<text x="288" y="53.7">5</text>
<text x="360.3" y="51.6">1</text>
<text x="363.9" y="52.9">T_IRQ</text>
<text x="63.2" y="57.9">7</text>
<text x="66.3" y="59">EH</text>
<text x="73.8" y="56.7">VBUS</text>
<text x="75" y="54.1">GND</text>
<text x="75.5" y="59.2">CC1</text>
<text x="82.4" y="57.9">A5</text>
<text x="82.4" y="55.4">B9</text>
<text x="255" y="56.4">26</text>
<text x="255" y="59">27</text>
<text x="262.6" y="55">47</text>
<text x="262.6" y="57.6">48</text>
<text x="280.4" y="55">11</text>
<text x="280.4" y="57.6">10</text>
<text x="288" y="56.2">6</text>
<text x="288" y="58.7">7</text>
<text x="360.3" y="54.1">2</text>
<text x="360.3" y="56.7">3</text>
<text x="360.3" y="59.2">4</text>
<text x="363.9" y="55.4">T_D0</text>
<text x="363.9" y="57.9">T_DIN</text>
<text x="63.2" y="60.5">8</text>
<text x="65.8" y="62.8">EH</text>
<text x="73.8" y="64.3">VBUS</text>
<text x="75.5" y="61.7">CC2</text>
<text x="82.4" y="65.6">A12</text>
<text x="82.4" y="63">A9</text>
<text x="82.4" y="60.5">B5</text>
<text x="255" y="61.5">28</text>
<text x="255" y="64.1">29</text>
<text x="262.6" y="60.1">45</text>
<text x="262.6" y="62.7">0</text>
<text x="262.6" y="65.2">35</text>
<text x="280.4" y="62.7">46</text>
<text x="281.7" y="60.1">9</text>
<text x="281.7" y="65.2">3</text>
<text x="288" y="61.3">8</text>
<text x="288" y="63.8">9</text>
<text x="360.3" y="61.7">5</text>
<text x="360.3" y="64.3">6</text>
<text x="363.9" y="60.5">T_CS</text>
<text x="363.9" y="63">T_CLK</text>
<text x="363.9" y="65.6">MISO</text>
<text x="75" y="66.8">GND</text>
<text x="255" y="66.6">30</text>
<text x="255" y="69.1">31</text>
<text x="255" y="71.7">32</text>
<text x="262.6" y="67.7">36</text>
<text x="262.6" y="70.3">37</text>
<text x="266.4" y="66.6">GPIO</text>
<text x="280.4" y="70.3">18</text>
<text x="281.7" y="67.7">8</text>
<text x="288" y="66.4">10</text>
<text x="288" y="68.9">11</text>
<text x="288" y="71.4">12</text>
<text x="360.3" y="66.8">7</text>
<text x="360.3" y="69.4">8</text>
<text x="360.3" y="71.9">9</text>
<text x="363.9" y="68.1">LED</text>
<text x="363.9" y="70.6">SCK</text>
<text x="255" y="74.2">33</text>
<text x="255" y="76.8">34</text>
<text x="262.6" y="72.8">38</text>
<text x="262.6" y="75.4">39</text>
<text x="262.6" y="77.9">40</text>
<text x="280.4" y="72.8">17</text>
<text x="280.4" y="75.4">16</text>
<text x="280.4" y="77.9">15</text>
<text x="288" y="74">13</text>
<text x="288" y="76.5">14</text>
<text x="359" y="74.4">10</text>
<text x="359" y="77">11</text>
<text x="363.9" y="73.2">MOSI</text>
<text x="363.9" y="75.7">DC</text>
<text x="255" y="79.3">35</text>
<text x="262.6" y="80.4">41</text>
<text x="262.6" y="83">42</text>
<text x="281.7" y="80.4">7</text>
<text x="281.7" y="83">6</text>
<text x="288" y="79.1">15</text>
<text x="288" y="81.6">16</text>
<text x="359" y="79.5">12</text>
<text x="359" y="82.1">13</text>
<text x="363.9" y="78.3">RST</text>
<text x="363.9" y="80.8">CS</text>
<text x="363.9" y="83.3">GND</text>
<text x="255" y="84.4">37</text>
<text x="255" y="86.9">38</text>
<text x="255" y="89.5">39</text>
<text x="262.6" y="85.5">2</text>
<text x="262.6" y="88.1">1</text>
<text x="281.7" y="85.5">5</text>
<text x="281.7" y="88.1">4</text>
<text x="288" y="84.1">17</text>
<text x="288" y="86.7">18</text>
<text x="288" y="89.2">19</text>
<text x="359.1" y="84.4">14</text>
<text x="363.9" y="85.9">VCC</text>
<text x="255" y="92">40</text>
<text x="262.6" y="90.6">RX</text>
<text x="262.6" y="93.1">TX</text>
<text x="278.8" y="93.1">3V3</text>
<text x="279.7" y="90.6">EN</text>
<text x="288" y="91.8">20</text>
<text x="216.4" y="120.9">1</text>
<text x="216.4" y="123.5">2</text>
<text x="216.4" y="126">3</text>
<text x="131.7" y="135.4">1</text>
<text x="131.7" y="137.9">2</text>
<text x="134" y="136.7">VIN</text>
<text x="146.1" y="136.7">VOUT</text>
<text x="153.5" y="137.9">7</text>
<text x="153.5" y="135.4">8</text>
<text x="230.7" y="135.4">1</text>
<text x="230.7" y="137.9">2</text>
<text x="233.1" y="136.7">1</text>
<text x="302" y="132.9">1</text>
<text x="302" y="137.9">3</text>
<text x="305.8" y="132.9">2</text>
<text x="305.8" y="137.9">4</text>
<text x="131.7" y="140.5">3</text>
<text x="131.7" y="143">4</text>
<text x="134" y="139.2">LED1</text>
<text x="134" y="141.8">LED2</text>
<text x="148" y="141.8">BAT</text>
<text x="148.8" y="139.2">SW</text>
<text x="153.5" y="143">5</text>
<text x="153.5" y="140.5">6</text>
<text x="233.1" y="139.2">2</text>
<text x="134" y="144.3">LED3</text>
<text x="146.2" y="146.8">EPAD</text>
<text x="147.9" y="144.3">KEY</text>
<text x="153.5" y="145.6">9</text>
<text x="302" y="146.8">1</text>
<text x="305.8" y="146.8">2</text>
<text x="302" y="151.9">3</text>
<text x="305.8" y="151.9">4</text>
<text x="302" y="160.8">1</text>
<text x="305.8" y="160.8">2</text>
<text x="302" y="165.9">3</text>
<text x="305.8" y="165.9">4</text>
<text x="163.3" y="176.3" transform="rotate(-90 163.3 176.3)">2</text>
<text x="168.4" y="176.3" transform="rotate(-90 168.4 176.3)">4</text>
<text x="163.3" y="180.1" transform="rotate(-90 163.3 180.1)">1</text>
<text x="168.4" y="180.1" transform="rotate(-90 168.4 180.1)">3</text>
<text x="338.7" y="187.5">1</text>
<text x="338.7" y="190">2</text>
<text x="341" y="188.7">1</text>
<text x="341" y="191.3">2</text>
<text x="338.7" y="192.6">3</text>
<text x="338.7" y="195.1">4</text>
<text x="341" y="193.8">3</text>
<text x="341" y="196.4">4</text>
<text x="338.7" y="200.2">6</text>
<text x="341" y="198.9">5</text>
<text x="341" y="201.4">6</text>
<text x="244.2" y="218.2" transform="rotate(-90 244.2 218.2)">1</text>
<text x="246.7" y="218.2" transform="rotate(-90 246.7 218.2)">2</text>
</g>
<text font-size="1.6" fill="#000080" x="251.2" y="209">U8</text>
</svg>
